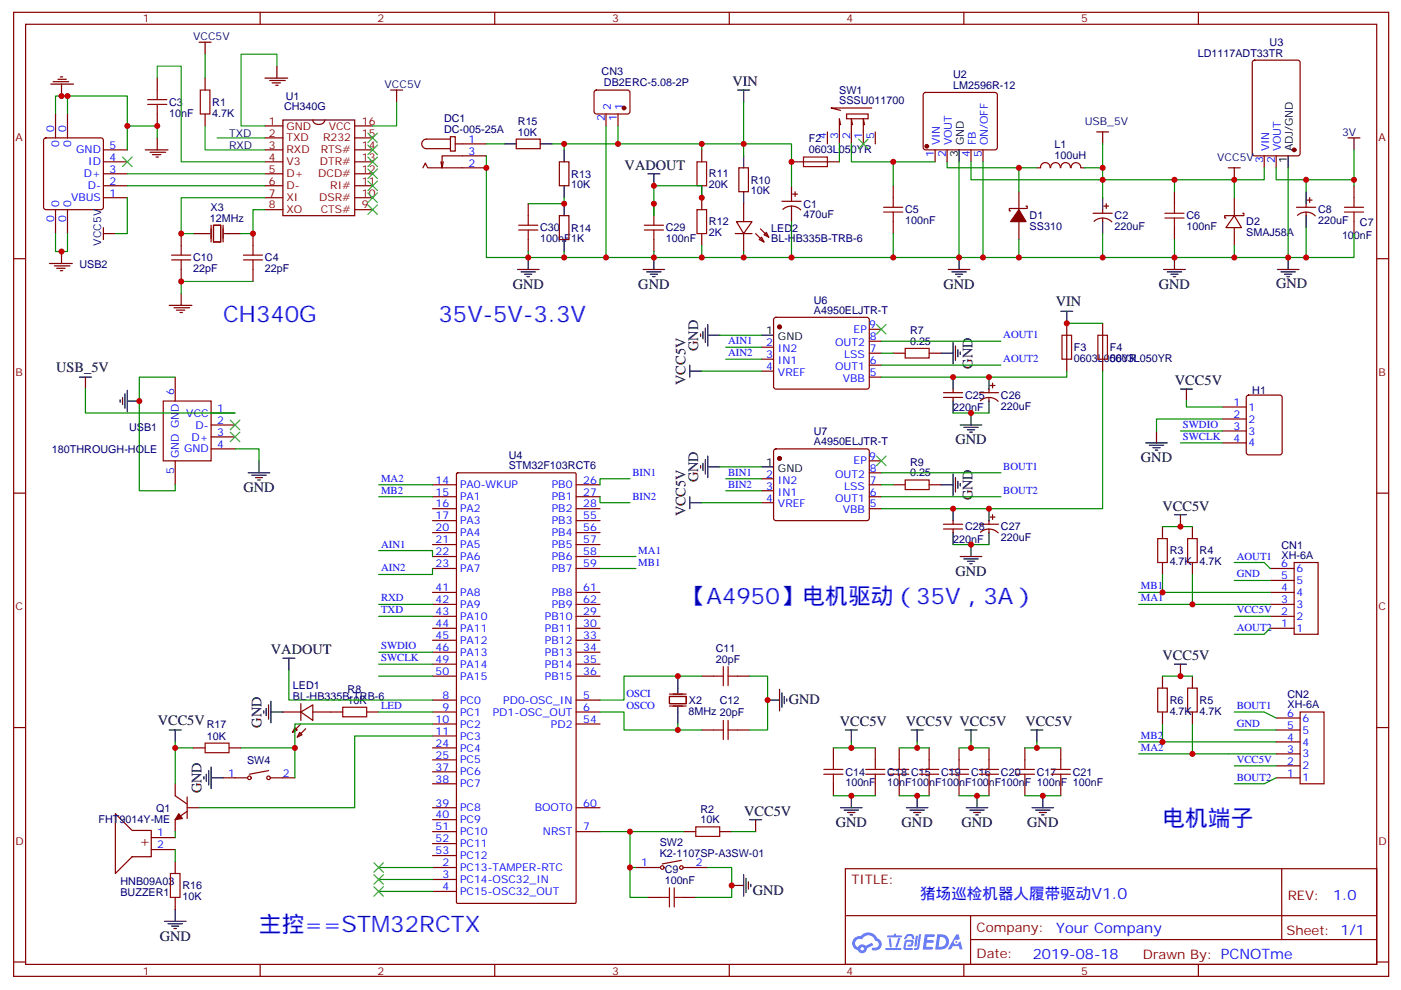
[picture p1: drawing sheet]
<svg xmlns="http://www.w3.org/2000/svg" width="413mm" height="292mm" viewBox="0 0 413 292" stroke-linecap="round" stroke-linejoin="round" font-family="sans-serif">
<g fill="none" stroke="#870000" stroke-width=".35">
<path d="M4 3.6h405.4v284.4h-405.4zM7.5 7.2h398.3v277.2h-398.3zM76.7 3.6v3.6M145.8 3.6v3.6M215 3.6v3.6M284.1 3.6v3.6M353.3 3.6v3.6M4 76.3h3.5M405.8 76.3h3.6M4 145.5h3.5M405.8 145.5h3.6M4 214.6h3.5"/>
<path d="M405.8 214.6h3.6M249.2 256.2h156.6v28.2h-156.6zM377.8 256.2v20.9M249.2 270.1h156.5M286.1 277.1h119.6M286.1 270.1v14.1M4 283.7h3.5M76.7 284.4v3.6M145.8 284.4v3.6M215 284.4v3.6M284.1 284.4v3.6M353.3 284.4v3.6"/>
<path d="M405.8 283.7h3.6"/>
</g>
<g fill="#5487ff">
<path d="M272.6 275.6h2.6l.3 .2-.1 .5-2 .1-.1 .9h1.6l.4 .4-.4 .4h-1.7l-.2 1.2h1.8l.2 .3-.2 .4h-2.8z"/>
<path d="M281.9 275.6h.7l.3 1.3-.6 .4a.74 .74 0 0 0-1.1 .3 .74 .74 0 0 0 .5 1 .74 .74 0 0 0 .9-.7l.5-.2 .6 2.3h-.8l-.2-.9h-1.9l-.5 .9h-.9z"/>
<path d="M270 276h.6l-.4 2.9a.31 .31 0 0 1-.4 .3 .31 .31 0 0 1-.2-.3z"/>
<path d="M270.9 275.5h.6l-.5 4a.89 .89 0 0 1-.7 .7 .89 .89 0 0 1-.9-.3l1-.5z"/>
<path d="M267.3 275.7l.6-.2 1.2 .1 .5 1.3-.6 .1-.4-.9-1 .1a.95 .95 0 0 1-1 .8l-.1-.2z"/>
<path d="M266.9 277.4l1.8-.2a1.04 1.04 0 0 1 .6 1.1 1.04 1.04 0 0 1-.8 .9h-.7a.29 .29 0 0 1-.3-.3 .29 .29 0 0 1 .3-.3h.7l.2-.8h-1.5l-.3 1.8h1.9a.29 .29 0 0 1 .3 .3 .29 .29 0 0 1-.3 .3h-2l-.4-.3 .2-2.1z"/>
<path d="M261 279.6h4.4a.3 .3 0 0 1 .3 .3 .3 .3 0 0 1-.3 .3h-4.3z"/>
<path d="M264.8 276.7h.6l-.5 1.7a1.02 1.02 0 0 1-.7 1.1l-.2-.3z"/>
<path d="M262 276.7h.6l.3 2.4-.3 .3-.3-.2z"/>
<path d="M261.6 275.9h1.9l.2-.5h.5l-.1 .5h1.5a.29 .29 0 0 1 .3 .3 .29 .29 0 0 1-.3 .3h-3.9z"/>
<path d="M276.3 275.6l-.6 4.4h1.4a2.27 2.27 0 0 0 2.7-2.2 2.27 2.27 0 0 0-2.7-2.2zM277.1 276.4a1.5 1.5 0 0 1 1.8 1.5 1.5 1.5 0 0 1-1.9 1.4h-.3z"/>
<path d="M251.9 276.7a2.09 2.09 0 0 0 1 3.6 1.37 1.37 0 0 0 1.5 .8 1.37 1.37 0 0 0 1.1-1.4l1.9-.9-.4-.7-1.8 .9a1.4 1.4 0 0 0-2.3 .4 1.32 1.32 0 0 1-.7-1.8 1.32 1.32 0 0 1 2-.5 2.02 2.02 0 0 1 2-1.2 2.02 2.02 0 0 1 1.8 1.6 1.09 1.09 0 0 1 1 1.3 1.09 1.09 0 0 1-1.5 .7 .41 .41 0 0 0-.5 .4 .41 .41 0 0 0 .4 .4 1.89 1.89 0 0 0 2.4-1.1 1.89 1.89 0 0 0-1.2-2.5 2.98 2.98 0 0 0-5-.6l-1 .2zM253.7 279.9a.52 .52 0 0 1 1 0 .52 .52 0 0 1-1 0z"/>
<circle cx="281.9" cy="277.8" r=".28"/>
</g>
<path d="M83.4 35.4h21.2v28.2h-21.2z" fill="#fff" stroke="#600" stroke-width=".35"/>
<path d="M92.2 35.4a1.84 1.84 0 0 0 1.8 1.3 1.84 1.84 0 0 0 1.7-1.3" fill="none" stroke="#600" stroke-width=".35"/>
<g fill="none" stroke="#800000" stroke-width=".35">
<path d="M78.1 37.1h5.3M104.6 37.1h5.3M78.1 40.7h5.3M78.1 44.2h5.3M78.1 47.7h5.3M78.1 51.3h5.3M78.1 54.8h5.3M78.1 58.3h5.3M104.6 40.7h5.3M104.6 44.2h5.3M104.6 47.7h5.3M104.6 51.3h5.3"/>
<path d="M104.6 54.8h5.3M104.6 58.3h5.3M78.1 61.8h5.3M104.6 61.8h5.3"/>
</g>
<g fill="none" stroke="#870000" stroke-width=".35">
<path d="M369.4 18l.5-.3h12.7l.6 .5 .1 27.1-.5 .6-12.9 .1-.7-.5-.1-27zM16.4 33.6v7.1M19.9 33.6v7.1M46.4 23v3.6M46.4 33.6v3.5M60.5 23v3.6M60.5 33.6v3.5M175.4 26.8l.4-.2h9.5l.4 .7-.1 5.9-.6 .4h-9.5l-.4-.7v-5.6zM178.6 33.6v3.5M182.2 33.6v3.5M243.9 38.9v3.5M247.8 36.8l-.4-1.8v7.4"/>
<path d="M249.6 33.6h6.3v1.4h-6.3zM251.3 36.8l-.3-1.8v7.4M254.8 36.8l-.3-1.8v7.4M257 31.9h-12l2.8 .7M258 38.9v3.5M272.4 27.5l.4-.2h20.5l.5 .2 .2 .5v15.5l-.2 .5-.5 .2h-20.5l-.5-.2-.2-.5v-15.5zM13.1 40.9l.4-.2h16.3l.5 .2 .2 .5v19.7l-.3 .5-.4 .2h-16.3l-.5-.2-.2-.5v-19.7zM30.5 58.3h7M30.5 54.8h7M30.5 51.3h7M30.5 47.7h7M30.5 44.2h7"/>
<path d="M124.7 49.5l.7-1.4 .7 1.4h17.3M130.7 47.7l-.4 1.8M132.8 40.3h1.4v4.3h-1.4zM132.8 41h-7.1a1.41 1.41 0 0 0-1.4 1.4 1.41 1.41 0 0 0 1.4 1.5h7.1M134.2 42.4h9.2M143.4 46h-13.1v3.5l-.3-1.8M152.2 41h7v2.9h-7zM164.9 47.7h2.8v7.1h-2.8zM206.9 44.2v3.5M206.9 54.8v7M217.8 49.5h2.8v7.1h-2.8zM230.5 59.4h5.6"/>
<path d="M233.3 47.7h14.1M233.3 58.3v1.1M233.7 57.3h1.4M234.4 56.6v1.4M263.3 54.8v3.5M275.7 44.2v3.5M279.2 44.2v3.5M286.2 44.2v3.5M289.8 44.2v3.5M300.4 56.6v5.2M305.6 49.5h1.1M306.7 49.5a1.41 1.41 0 0 1 1.5-1.5 1.41 1.41 0 0 1 1.4 1.5"/>
<path d="M309.7 49.5a1.41 1.41 0 0 1 1.4-1.5 1.41 1.41 0 0 1 1.4 1.5M312.7 49.5a1.41 1.41 0 0 1 1.4-1.5 1.41 1.41 0 0 1 1.4 1.5M315.8 49.5a1.41 1.41 0 0 1 1.4-1.5 1.41 1.41 0 0 1 1.4 1.5M318.7 49.5h1.1M346.2 56.6v3.5M363.9 58.3v5.3M372.7 46v3.5M376.2 46v3.5M385.4 59h1.4M386.1 58.3v1.4M399.1 54.8v3.5M16.4 61.8v7.1"/>
<path d="M19.9 61.8v7.1M53.4 68.9v3.5M53.4 79.5v3.5M62.2 66.4v5M62.9 66.4h2.2v5h-2.2zM65.8 66.4v5M74.6 68.9v3.5M74.6 79.5v3.5M155.7 60.1v3.5M155.7 70.7v3.5M164.9 63.6h2.8v7.1h-2.8zM192.8 60.1v3.5"/>
<path d="M192.8 70.7v3.5M206.9 68.9v3.5M216.7 68.9h5M217.1 65.4h4.6l-2.5 3.5zM219.2 60.1v5.3M219.2 68.9v5.3M222.7 68.9l2.5 2.5M223.8 70.7l.7-.7 .7 1.4zM224.2 67.5l2.4 2.5M225.9 68.5l.7 1.5-1.4-.7zM230.8 61.8a3.8 3.8 0 0 1 5.2 .1M233.3 60.8v1"/>
<path d="M263.3 65.4v3.5M300.4 65.4v5.3M302.5 60.8h.3v.7h-5.3v.7h.4M322.2 62.9h5.7M322.5 65.3a3.8 3.8 0 0 1 5.3 .1M325 61.8v1.1M325 64.3v1.1M325.4 60.8h1.4M326.1 60.1v1.4M346.2 67.1v3.6M363.9 63.6l2.1 3.5h-4.6zM363.9 67.1v5.3"/>
<path d="M366.3 62.9h.4v.7h-5.7v.7h.4M382.2 61.1h5.6M382.5 63.5a3.8 3.8 0 0 1 5.2 .2M385 60.1v1M385 62.5v1.1M399.1 65.4v3.5M228.3 93.8l.4-.2h26.9l.5 .2 .2 .5-.1 20-.6 .5-27.1-.1-.5-.6v-19.8zM256.3 97.1h3.5M314.5 95.4v14.1M325 95.4v14.1M48.1 118.3h14.1v17.6h-14.1zM51.6 111.2v7.1"/>
<path d="M224.5 102.4h3.5M224.5 105.9h3.5M224.5 109.5h3.5M256.3 111.2h3.5M256.3 107.7h3.5M256.3 104.2h3.5M256.3 100.6h3.5M263.3 104.2h3.5M273.9 104.2h3.5M278.1 117.2h5.7M278.1 115.8h5.7M281 114.8v1"/>
<path d="M281 117.2v1.1M288.7 115.8h5.7M289 118.2a3.8 3.8 0 0 1 5.2 .2M291.5 114.8v1M291.5 117.2v1.1M291.9 113.7h1.4M292.6 113v1.4M367.6 116.7l.5-.2h9.2l.6 .5 .1 16.5-.5 .6-9.4 .1-.7-.5v-16.5zM51.6 135.9v7.1M62.2 121.8h7.1M62.2 125.3h7.1M62.2 128.9h7.1"/>
<path d="M62.2 132.4h7.1M134.6 139.6l.3-.1h34.6l.3 .1v126.5l-.3 .4h-34.6l-.4-.4zM228.3 132.6l.4-.2h26.9l.5 .2 .2 .5-.1 20-.6 .5-27.1-.1-.5-.6v-19.8zM256.3 139.5h3.5M256.3 135.9h3.5M360.3 120.1h7.1M360.3 123.6h7.1M360.3 127.1h7.1M360.3 130.6h7.1M127.5 143h7M127.5 146.5h7M127.5 150h7"/>
<path d="M127.5 153.6h7M127.5 157.1h7M169.8 143h7.1M169.8 146.5h7.1M169.8 150h7.1M169.8 153.6h7.1M169.8 157.1h7.1M224.5 141.2h3.5M224.5 144.7h3.5M224.5 148.3h3.5M256.3 143h3.5M256.3 146.5h3.5"/>
<path d="M256.3 150h3.5M263.3 143h3.5M273.9 143h3.5M278.1 154.6h5.7M278.1 156h5.7M281 153.6v1M281 156v1.1M288.7 154.6h5.7M289 157a3.8 3.8 0 0 1 5.2 .2M291.5 153.6v1M291.5 156v1.1M291.9 152.5h1.4"/>
<path d="M292.6 151.8v1.4M342.7 155.3v3.6M351.5 155.3v3.6M127.5 160.6h7M127.5 164.1h7M127.5 167.7h7M127.5 174.7h7M127.5 178.3h7M169.8 160.6h7.1M169.8 164.1h7.1M169.8 167.7h7.1M169.8 174.7h7.1"/>
<path d="M169.8 178.3h7.1M342.7 165.9v3.5M351.5 165.9v3.5M374.4 167.7h7.1M374.4 174.7h7.1M374.4 178.3h7.1M374.4 171.2h7.1M381.5 165.9h7v21.2h-7zM127.5 181.8h7M127.5 185.3h7M127.5 188.8h7M127.5 192.4h7"/>
<path d="M127.5 195.9h7M127.5 199.4h7M169.8 181.8h7.1M169.8 185.3h7.1M169.8 188.8h7.1M169.8 192.4h7.1M169.8 195.9h7.1M169.8 199.4h7.1M206.9 199.4h3.5M217.5 199.4h3.5M342.7 199.4v3.6M351.5 199.4v3.6"/>
<path d="M374.4 181.8h7.1M374.4 185.3h7.1M83.4 210h5.3M86.9 214.6l.7 .7-1.4 .7zM88.3 216l.7 .7-1.4 .7zM88.7 210l3.5-2.1v4.6zM88.7 213.5l-2.5 2.5M88.7 207.5v5M90.1 214.9l-2.5 2.5M92.2 210h8.8M108.1 210h3.5M127.5 206.5h7"/>
<path d="M127.5 210h7M127.5 213.5h7M127.5 217.1h7M169.8 206.5h7.1M169.8 210h7.1M169.8 213.5h7.1M197.3 205.4h5v2.1h-5zM197.3 208.2h5M197.3 204.7h5M206.9 215.3h3.5M217.5 215.3h3.5M342.7 210v3.5"/>
<path d="M351.5 210v3.5M376.2 215.3h7.1M376.2 218.8h7.1M376.2 211.8h7.1M383.3 210h7v21.2h-7zM34 240l4.9 4.9h5.7v7.8h-5.7l-4.9 4.9zM51.6 231.2v3.5l3.6 2.5M55.2 238.2h3.5M55.2 239.3l-3.6 2.5v3.5M55.2 235.1v6.3M56.9 220.6h3.6M65.8 229.4h7"/>
<path d="M67.5 220.6h3.5M79.2 227.3l-5.7 1.1M79.9 229.4h7M127.5 220.6h7M127.5 224.1h7M127.5 227.6h7M127.5 231.2h7M127.5 238.2h7M169.8 238.2h7.1M245.7 220.6v3.5M245.7 231.2v3.5M258 220.6v3.5"/>
<path d="M258 231.2v3.5M265.1 220.6v3.5M265.1 231.2v3.5M273.9 220.6v3.5M273.9 231.2v3.5M282.7 220.6v3.5M282.7 231.2v3.5M291.5 220.6v3.5M291.5 231.2v3.5M302.1 220.6v3.5M302.1 231.2v3.5M312.7 220.6v3.5"/>
<path d="M312.7 231.2v3.5M376.2 229.4h7.1M376.2 225.9h7.1M376.2 222.4h7.1M44.6 247.1h7M44.6 250.6h7M51.6 254.1v3.5M127.5 255.9h7M127.5 259.4h7M127.5 245.3h7M127.5 241.8h7M127.5 248.8h7"/>
<path d="M127.5 252.3h7M169.8 245.3h7.1M187.5 255.9h7M200.9 253.8l-5.7 1M201.6 255.9h7M201.6 245.3h3.5M212.2 245.3h3.5M51.6 264.7v3.5M127.5 262.9h7M191 264.7h3.5M201.6 264.7h3.5"/>
<circle cx="73.5" cy="229.4" r=".53"/>
<circle cx="79.2" cy="229.4" r=".53"/>
<circle cx="195.2" cy="255.9" r=".53"/>
<circle cx="200.9" cy="255.9" r=".53"/>
</g>
<g fill="#870000" stroke="#870000" stroke-width=".35">
<path d="M300.4 61.8l2.1 3.6h-4.6z"/>
<path d="M52.7 240l1.1 1.4-2.2 .4z"/>
<circle cx="273.2" cy="43.1" r=".53"/>
<circle cx="381.5" cy="44.2" r=".53"/>
<circle cx="229.8" cy="96.4" r=".53"/>
<circle cx="229.8" cy="135.2" r=".53"/>
<circle cx="183.9" cy="31.9" r=".53"/>
</g>
<g fill="none" stroke="#000" stroke-width=".35">
<path d="M148.7 42.4h3.5M159.2 42.4h3.6M166.3 44.2v3.5M166.3 54.8v3.5M219.2 46v3.5M219.2 56.6v3.5M233.3 54.8v3.5M282.7 44.2v3.5M325 58.3v3.5M379.7 46v3.5M385 56.6v3.5M56.9 68.9h5"/>
<path d="M66.1 68.9h4.9M166.3 60.1v3.5M166.3 70.7v3.5M233.3 61.8v3.6M325 65.4v3.5M385 63.6v3.5M224.5 98.9h3.5M281 111.2v3.6M281 118.3v3.5M291.5 111.2v3.6M291.5 118.3v3.5M224.5 137.7h3.5"/>
<path d="M281 150v3.6M281 157.1v3.5M291.5 150v3.6M291.5 157.1v3.5M199.8 199.4v5M199.8 208.6v4.9"/>
</g>
<g fill="none" stroke="#a10000" stroke-width=".35">
<path d="M43.5 29.4h5.7M43.5 30.8h5.7M46.4 26.6v2.8M46.4 30.8v2.8M59.1 26.6h2.8v7h-2.8zM205.5 47.7h2.8v7.1h-2.8zM236.9 46.3h7v2.8h-7zM263.3 58.3v2.8M399.1 58.3v2.8M50.6 75.2h5.6M50.6 76.7h5.6M53.4 72.4v2.8"/>
<path d="M53.4 76.7v2.8M71.8 75.2h5.6M71.8 76.7h5.6M74.6 72.4v2.8M74.6 76.7v2.8M152.9 66.4h5.6M152.9 67.8h5.6M155.7 63.6v2.8M155.7 67.8v2.9M189.9 66.4h5.7M189.9 67.8h5.7M192.8 63.6v2.8"/>
<path d="M192.8 67.8v2.9M205.5 61.8h2.8v7.1h-2.8zM260.5 61.1h5.6M260.5 62.5h5.6M263.3 62.5v2.9M343.4 62.9h5.6M343.4 64.3h5.6M346.2 60.1v2.8M346.2 64.3v2.8M396.3 61.1h5.7M396.3 62.5h5.7M399.1 62.5v2.9"/>
<path d="M313.1 98.9h2.8v7h-2.8zM323.6 98.9h2.9v7h-2.9zM266.8 102.8h7.1v2.8h-7.1zM266.8 141.6h7.1v2.8h-7.1zM341.3 158.9h2.8v7h-2.8zM350.1 158.9h2.8v7h-2.8zM210.4 199.4h2.8M213.2 196.6v5.6M214.6 199.4h2.9M214.6 196.6v5.6M60.5 219.2h7v2.8h-7zM101 208.6h7.1v2.8h-7.1z"/>
<path d="M210.4 215.3h2.8M213.2 212.5v5.6M214.6 212.5v5.6M214.6 215.3h2.9M341.3 203h2.8v7h-2.8zM350.1 203h2.8v7h-2.8zM242.9 228.4h5.6M242.9 226.9h5.6M245.7 224.1v2.8M245.7 228.4v2.8M255.2 228.4h5.6M255.2 226.9h5.6"/>
<path d="M258 224.1v2.8M258 228.4v2.8M262.3 228.4h5.6M262.3 226.9h5.6M265.1 224.1v2.8M265.1 228.4v2.8M271.1 228.4h5.6M271.1 226.9h5.6M273.9 224.1v2.8M273.9 228.4v2.8M279.9 228.4h5.6M279.9 226.9h5.6"/>
<path d="M282.7 224.1v2.8M282.7 228.4v2.8M288.7 228.4h5.7M288.7 226.9h5.7M291.5 224.1v2.8M291.5 228.4v2.8M299.3 228.4h5.6M299.3 226.9h5.6M302.1 224.1v2.8M302.1 228.4v2.8M309.9 228.4h5.6M309.9 226.9h5.6"/>
<path d="M312.7 224.1v2.8M312.7 228.4v2.8M50.2 257.6h2.9v7.1h-2.9zM205.1 243.9h7.1v2.8h-7.1zM194.5 264.7h2.8M197.3 261.9v5.6M198.8 264.7h2.8M198.8 261.9v5.6"/>
</g>
<g fill="#000" stroke="#600" stroke-width=".35">
<path d="M58.7 12.5h3.5zM60.5 12.5v3.5zM18.1 24.8v3.5zM17.8 22.7h.7zM17.1 23.4h2.4zM15.7 24.1h4.5zM15 24.8h6.7zM78.1 23h6.7zM79.5 23.7h4.6zM80.2 24.4h2.5zM81.3 25.2h.7zM81.6 19.5v3.5z"/>
<path d="M115.1 26.6h3.6zM116.9 26.6v3.5zM323.3 38.9h3.5zM325 38.9v3.5zM42.8 44.2h6.7zM44.2 44.9h4.6zM44.9 45.6h2.5zM46 46.3h.7zM46.4 40.7v3.5zM362.1 49.5h3.5zM363.9 49.5v3.5zM397.4 40.7h3.5z"/>
<path d="M399.1 40.7v3.5zM14.6 77.7h6.7zM16 78.4h4.6zM16.7 79.1h2.5zM17.8 79.8h.7zM18.1 74.2v3.5zM30.5 68.9h3.5zM30.5 67.1v3.6zM49.9 90.1h6.7zM51.3 90.8h4.6zM52 91.5h2.5zM53.1 92.2h.7z"/>
<path d="M53.4 86.5v3.6z"/>
</g>
<g fill="#000" stroke="#000" stroke-width=".35">
<path d="M217.5 26.6h3.5zM219.2 26.6v3.5zM191 51.3h3.5zM192.8 51.3v3.5zM152.5 79.5h6.4zM155.7 76v3.5zM189.6 79.5h6.3zM192.8 76v3.5zM279.5 79.5h6.4zM282.7 76v3.5zM343 79.5h6.4zM346.2 76v3.5z"/>
<path d="M376.6 79.5h6.3zM379.7 76v3.5zM153.6 80.2h4.2zM154.7 80.9h2.1zM155.4 81.6h.7zM190.6 80.2h4.3zM191.7 80.9h2.1zM192.4 81.6h.7zM206.5 98.5v.7zM207.2 97.8v2.1zM207.9 96.8v4.2zM208.6 98.9h3.6z"/>
<path d="M208.6 95.7v6.4zM280.6 80.2h4.2zM281.7 80.9h2.1zM282.4 81.6h.7zM312.7 91.8h3.5zM314.5 91.8v3.6zM344.1 80.2h4.2zM345.2 80.9h2.1zM345.9 81.6h.7zM377.6 80.2h4.2zM378.7 80.9h2.1zM379.4 81.6h.7z"/>
<path d="M25.2 111.2v3.6zM23.4 111.2h3.6zM35.4 117.9v.7zM36.1 117.2v2.1zM37.5 118.3h3.6zM203.3 109.5h3.6zM203.3 107.7v3.5zM277.4 104.2h3.6zM281 101v6.4zM281.7 102.1v4.2zM282.4 103.1v2.1zM283.1 103.8v.7z"/>
<path d="M348 114.8h3.5zM349.7 114.8v3.5zM36.8 116.2v4.2zM37.5 115.1v6.4zM76.3 135.9v3.6zM73.2 139.5h6.3zM206.5 137.3v.7zM207.2 136.6v2.1zM207.9 135.6v4.2zM208.6 137.7h3.6zM208.6 134.5v6.4zM283.1 125.3h6.3z"/>
<path d="M284.1 126h4.3zM285.2 126.8h2.1zM285.9 127.5h.7zM286.2 121.8v3.5zM337.7 130.6h6.4zM338.8 131.3h4.2zM339.9 132h2.1zM340.6 132.8h.7zM340.9 127.1v3.5zM76 141.6h.7zM75.3 140.9h2.1zM74.2 140.2h4.3z"/>
<path d="M203.3 148.3h3.6zM203.3 146.5v3.5zM277.4 143h3.6zM281 139.8v6.4zM281.7 140.9v4.2zM282.4 141.9v2.1zM283.1 142.6v.7zM346.2 151.8h3.5zM348 151.8v3.5zM283.1 164.1h6.3zM284.1 164.9h4.3zM285.2 165.6h2.1z"/>
<path d="M285.9 166.3h.7zM286.2 160.6v3.5zM83.4 194.1h3.5zM85.2 194.1v3.6zM346.2 195.9h3.5zM348 195.9v3.5zM49.9 215.3h3.5zM51.6 215.3v3.5zM77.8 209.7v.7zM78.5 209v2.1zM79.2 207.9v4.2zM79.9 210h3.5z"/>
<path d="M79.9 206.8v6.4zM226.3 206.5h3.5zM229.8 203.3v6.4zM230.5 204.4v4.2zM231.2 205.4v2.1zM231.9 206.1v.7zM249.2 215.3h3.5zM251 215.3v3.5zM268.6 215.3h3.5zM270.4 215.3v3.5zM284.5 215.3h3.5zM286.2 215.3v3.5z"/>
<path d="M303.9 215.3h3.5zM305.6 215.3v3.5zM60.1 229.1v.7zM60.8 228.4v2.1zM61.5 227.3v4.2zM62.2 229.4h3.6zM62.2 226.2v6.4zM247.8 238.2h6.3zM248.8 238.9h4.3zM249.9 239.6h2.1zM251 234.7v3.5zM267.2 238.2h6.3z"/>
<path d="M268.3 238.9h4.2zM269.3 239.6h2.1zM270.4 234.7v3.5zM284.8 238.2h6.4zM285.9 238.9h4.2zM286.9 239.6h2.2zM288 234.7v3.5zM304.2 238.2h6.4zM305.3 238.9h4.2zM306.4 239.6h2.1zM307.4 234.7v3.5zM221 241.8h3.5z"/>
<path d="M222.7 241.8v3.5zM250.6 240.3h.7zM270 240.3h.7zM287.7 240.3h.7zM307.1 240.3h.7zM48.5 271.7h6.3zM49.5 272.5h4.3zM50.6 273.2h2.1zM51.3 273.9h.7zM51.6 268.2v3.5zM215.7 261.2h3.5zM219.2 258v6.3z"/>
<path d="M219.9 259v4.3zM220.6 260.1v2.1zM221.3 260.8v.7z"/>
</g>
<g fill="none" stroke="#008700" stroke-width=".35">
<path d="M60.5 16v7M16.4 33.6v-5.3h3.5v5.3M19.9 28.3h17.6v15.9M37.5 37.1h8.9v3.6M178.6 37.1v38.9M182.2 37.1v5.3h-15.9M219.2 30.1v12.3h-12.3v1.8M37.5 58.3v10.6h-3.5M37.5 54.8h40.6M143.4 46v30h12.3M143.4 42.4h5.3M162.8 42.4h3.5v1.8"/>
<path d="M166.3 58.3v1.8h-10.6M182.2 42.4h24.7M206.9 58.3v-3.5h-14.1v8.8M219.2 46v-3.6h14.1v12.4M247.4 42.4v5.3M251 42.4v5.3h12.3v7.1M263.3 47.7h12.4M279.2 47.7v1.8h26.4M282.7 47.7v28.3h7.1v-28.3M286.2 47.7v5.3h77.7v5.3M300.4 49.5v7.1M325 42.4v7.1h-5.2"/>
<path d="M325 49.5v8.8M346.2 53v3.6M372.7 49.5v3.5h-8.8M379.7 49.5v26.5h5.3v-8.9M385 53v3.6M399.1 44.2v8.8h-22.9v-3.5M399.1 53v1.8M16.4 68.9v5.3h3.5v-5.3M78.1 61.8h-3.5v7.1h-3.6M155.7 74.2v1.8h37.1M166.3 74.2v1.8M192.8 74.2v1.8h14.1"/>
<path d="M206.9 72.4v3.6h12.3M219.2 74.2v1.8h14.1M233.3 65.4v10.6h49.4M263.3 68.9v7.1M300.4 70.7v5.3M325 68.9v7.1M346.2 70.7v5.3h-56.4M363.9 72.4v3.6h-17.7M363.9 76h15.8M399.1 68.9v7.1h-14.1M212.2 98.9h12.3M314.5 95.4h10.5"/>
<path d="M25.2 114.8v7h44.1M51.6 111.2h-10.5v33.5h10.5v-1.7M206.9 109.5h17.6M213.9 102.4h10.6M213.9 105.9h10.6M259.8 100.6h35.3M259.8 107.7h35.3M259.8 104.2h3.5M314.5 109.5v1.7h-54.7M325 109.5v40.5h-65.2M349.7 118.3v1.8h10.6M69.3 132.4h7v3.5"/>
<path d="M212.2 137.7h12.3M259.8 139.5h35.3M281 121.8h10.5M348 127.1h12.3M348 130.6h12.3M360.3 123.6h-19.4v3.5M111.6 143h15.9M111.6 146.5h15.9M176.9 146.5v1.8h8.8M185.7 141.2h-8.8v1.8M206.9 148.3h17.6M213.9 144.7h10.6"/>
<path d="M213.9 141.2h10.6M259.8 146.5h35.3M259.8 143h3.5M342.7 155.3h8.8M111.6 162.4h15.9v1.7M111.6 178.3h15.9M127.5 167.7v1.7h-15.9M176.9 167.7h10.6M176.9 164.1h10.6M281 160.6h10.5M335.6 174.7h38.8M335.6 178.3h38.8"/>
<path d="M342.7 169.4v5.3M351.5 169.4v8.9M363.9 165.9h8.8l1.7 1.8M363.9 171.2h10.5M85.2 197.7v8.8h42.3M111.6 181.8h15.9M111.6 195.9h15.9M111.6 192.4h15.9M111.6 199.4h15.9M206.9 199.4h-23v7.1h-7M221 199.4h5.3v15.9h-5.3M342.7 199.4h8.8"/>
<path d="M363.9 181.8h10.5M374.4 185.3l-1.7 1.8h-8.8M51.6 218.8v12.4M111.6 210h15.9M127.5 213.5h-40.6v15.9M127.5 217.1h-22.9v21.1h-45.9M176.9 210h7v5.3h23M199.8 213.5v1.8M251 218.8v1.8M270.4 218.8v1.8M286.2 218.8v1.8M305.6 218.8v1.8"/>
<path d="M335.6 218.8h40.6M342.7 213.5v5.3M351.5 213.5v8.9M363.9 210h8.8l3.5 1.8M363.9 215.3h12.3M51.6 220.6h5.3M71 220.6h15.9M245.7 234.7h12.3M245.7 220.6h12.3M265.1 220.6h8.8M265.1 234.7h8.8M282.7 220.6h8.8"/>
<path d="M282.7 234.7h8.8M302.1 234.7h10.6M302.1 220.6h10.6M335.6 222.4h40.6M363.9 225.9h12.3M376.2 229.4l-3.5 1.8h-8.8M51.6 245.3v1.8M51.6 250.6v3.5M111.6 255.9h15.9M111.6 259.4h15.9M176.9 245.3h24.7M185.7 245.3v10.6h1.8"/>
<path d="M185.7 255.9v8.8h5.3M208.6 255.9h7.1v8.8h-10.6M215.7 245.3h7M111.6 262.9h15.9"/>
</g>
<path d="M81.6 19.5v-3.5h-10.6v21.1h7.1M46.4 23v-3.5h7v28.2h24.7M60.5 37.1v7.1h17.6M116.9 30.1v7h-7M37.5 51.3h40.6M64 40.7h14.1M78.1 58.3h-24.7v10.6h3.5M74.6 83h-21.2v3.5" fill="none" stroke="#390" stroke-width=".35"/>
<g fill="#c00">
<circle cx="219.2" cy="42.4" r=".88"/>
<circle cx="233.3" cy="47.7" r=".88"/>
<circle cx="51.6" cy="220.6" r=".88"/>
<circle cx="182.2" cy="42.4" r=".88"/>
<circle cx="178.6" cy="76" r=".88"/>
<circle cx="166.3" cy="76" r=".88"/>
<circle cx="166.3" cy="60.1" r=".88"/>
<circle cx="192.8" cy="60.1" r=".88"/>
<circle cx="219.2" cy="76" r=".88"/>
<circle cx="233.3" cy="76" r=".88"/>
<circle cx="314.5" cy="95.4" r=".88"/>
<circle cx="263.3" cy="47.7" r=".88"/>
<circle cx="281" cy="111.2" r=".88"/>
<circle cx="351.5" cy="222.4" r=".88"/>
<circle cx="348" cy="199.4" r=".88"/>
<circle cx="342.7" cy="218.8" r=".88"/>
<circle cx="342.7" cy="174.7" r=".88"/>
<circle cx="348" cy="155.3" r=".88"/>
<circle cx="37.5" cy="37.1" r=".88"/>
<circle cx="18.1" cy="28.3" r=".88"/>
<circle cx="19.9" cy="28.3" r=".88"/>
<circle cx="307.4" cy="234.7" r=".88"/>
<circle cx="270.4" cy="234.7" r=".88"/>
<circle cx="305.6" cy="220.6" r=".88"/>
<circle cx="199.8" cy="215.3" r=".88"/>
<circle cx="199.8" cy="199.4" r=".88"/>
<circle cx="74.6" cy="68.9" r=".88"/>
<circle cx="185.7" cy="245.3" r=".88"/>
<circle cx="385" cy="53" r=".88"/>
<circle cx="300.4" cy="76" r=".88"/>
<circle cx="289.8" cy="76" r=".88"/>
<circle cx="282.7" cy="76" r=".88"/>
<circle cx="263.3" cy="76" r=".88"/>
<circle cx="325" cy="76" r=".88"/>
<circle cx="300.4" cy="49.5" r=".88"/>
<circle cx="325" cy="49.5" r=".88"/>
<circle cx="346.2" cy="76" r=".88"/>
<circle cx="399.1" cy="53" r=".88"/>
<circle cx="385" cy="76" r=".88"/>
<circle cx="185.7" cy="255.9" r=".88"/>
<circle cx="53.4" cy="68.9" r=".88"/>
<circle cx="53.4" cy="83" r=".88"/>
<circle cx="215.7" cy="261.2" r=".88"/>
<circle cx="226.3" cy="206.5" r=".88"/>
<circle cx="251" cy="220.6" r=".88"/>
<circle cx="270.4" cy="220.6" r=".88"/>
<circle cx="286.2" cy="220.6" r=".88"/>
<circle cx="251" cy="234.7" r=".88"/>
<circle cx="288" cy="234.7" r=".88"/>
<circle cx="41.1" cy="118.3" r=".88"/>
<circle cx="18.1" cy="74.2" r=".88"/>
<circle cx="46.4" cy="37.1" r=".88"/>
<circle cx="351.5" cy="178.3" r=".88"/>
<circle cx="291.5" cy="111.2" r=".88"/>
<circle cx="286.2" cy="121.8" r=".88"/>
<circle cx="286.2" cy="160.6" r=".88"/>
<circle cx="291.5" cy="150" r=".88"/>
<circle cx="281" cy="150" r=".88"/>
<circle cx="206.9" cy="58.3" r=".88"/>
<circle cx="206.9" cy="76" r=".88"/>
<circle cx="192.8" cy="76" r=".88"/>
<circle cx="166.3" cy="42.4" r=".88"/>
<circle cx="206.9" cy="42.4" r=".88"/>
<circle cx="86.9" cy="220.6" r=".88"/>
<circle cx="143.4" cy="49.5" r=".88"/>
<circle cx="155.7" cy="76" r=".88"/>
<circle cx="192.8" cy="54.8" r=".88"/>
<circle cx="325" cy="53" r=".88"/>
<circle cx="346.2" cy="53" r=".88"/>
<circle cx="363.9" cy="53" r=".88"/>
<circle cx="363.9" cy="76" r=".88"/>
<circle cx="379.7" cy="76" r=".88"/>
</g>
<g fill="none" stroke="#3c3" stroke-width=".35">
<path d="M108.4 39.3l2.9 2.8M111.3 39.3l-2.9 2.8M36.1 46.3l2.8 2.8M38.9 46.3l-2.8 2.8M108.4 42.8l2.9 2.8M108.4 46.3l2.9 2.8M108.4 49.8l2.9 2.9M108.4 53.4l2.9 2.8M108.4 56.9l2.9 2.8M111.3 42.8l-2.9 2.8M111.3 46.3l-2.9 2.8M111.3 49.8l-2.9 2.9"/>
<path d="M111.3 53.4l-2.9 2.8M111.3 56.9l-2.9 2.8M253.1 41l2.8 2.9M255.9 41l-2.8 2.9M108.4 60.4l2.9 2.9M111.3 60.4l-2.9 2.9M258.4 95.7l2.8 2.8M261.2 95.7l-2.8 2.8M67.9 123.9l2.8 2.9M67.9 127.5l2.8 2.8M70.7 123.9l-2.8 2.9M70.7 127.5l-2.8 2.8"/>
<path d="M258.4 134.5l2.8 2.8M261.2 134.5l-2.8 2.8M110.2 258l2.8 2.8M110.2 254.5l2.8 2.8M113 258l-2.8 2.8M113 254.5l-2.8 2.8M110.2 261.5l2.8 2.8M113 261.5l-2.8 2.8"/>
</g>
<g font-size="6.7" fill="#00f">
<text x="65.8" y="95">CH340G</text>
<text x="129.3" y="95">35V-5V-3.3V</text>
<text x="201.6" y="178">【A4950】电机驱动（35V，3A）</text>
<text x="342.7" y="243.5">电机端子</text>
<text x="76.3" y="275">主控==STM32RCTX</text>
</g>
<text font-size="4.6" fill="#00f" x="271.3" y="265.3">猪场巡检机器人履带驱动V1.0</text>
<g font-size="4.2">
<text x="215.9" y="25.4">VIN</text>
<text x="184.1" y="50">VADOUT</text>
<text x="151.1" y="85.1">GND</text>
<text x="188.2" y="85.1">GND</text>
<text x="278.1" y="85.1">GND</text>
<text x="341.6" y="85.1">GND</text>
<text x="376.2" y="85.1">GND</text>
<text x="311.2" y="90.2">VIN</text>
<text x="205.8" y="103.5" transform="rotate(-90 205.8 103.5)">GND</text>
<text x="16.6" y="109.7">USB_5V</text>
<text x="202" y="113.5" transform="rotate(-90 202 113.5)">VCC5V</text>
<text x="286.7" y="108.7" transform="rotate(-90 286.7 108.7)">GND</text>
<text x="346.4" y="113.6">VCC5V</text>
<text x="281.7" y="131.1">GND</text>
<text x="336.3" y="136.3">GND</text>
<text x="205.8" y="142.3" transform="rotate(-90 205.8 142.3)">GND</text>
<text x="71.8" y="145.1">GND</text>
<text x="286.7" y="147.5" transform="rotate(-90 286.7 147.5)">GND</text>
<text x="202" y="152.3" transform="rotate(-90 202 152.3)">VCC5V</text>
<text x="342.7" y="150.7">VCC5V</text>
<text x="281.7" y="169.9">GND</text>
<text x="79.9" y="193">VADOUT</text>
<text x="342.7" y="194.8">VCC5V</text>
<text x="232.5" y="207.6">GND</text>
<text x="46.5" y="213.8">VCC5V</text>
<text x="77.1" y="214.6" transform="rotate(-90 77.1 214.6)">GND</text>
<text x="247.6" y="214.1">VCC5V</text>
<text x="267" y="214.1">VCC5V VCC5V</text>
<text x="302.3" y="214.1">VCC5V</text>
<text x="59.4" y="234" transform="rotate(-90 59.4 234)">GND</text>
<text x="219.4" y="240.6">VCC5V</text>
<text x="246.4" y="243.9">GND</text>
<text x="265.8" y="243.9">GND</text>
<text x="283.4" y="243.9">GND</text>
<text x="302.8" y="243.9">GND</text>
<text x="221.9" y="264">GND</text>
<text x="47.1" y="277.5">GND</text>
</g>
<text font-size="4.2" fill="#800" x="41.1" y="249.5">+</text>
<g font-size="4.2" fill="#00f">
<text x="393" y="265.5">1.0</text>
<text x="311.4" y="275">Your Company</text>
<text x="304.5" y="282.9">2019-08-18</text>
</g>
<g font-size="3.9" fill="#800">
<text x="251" y="260.8">TITLE:</text>
<text x="379.6" y="265.5">REV:</text>
<text x="287.9" y="275">Company:</text>
<text x="379.2" y="275.6">Sheet: 1/1</text>
<text x="287.9" y="282.7">Date:</text>
<text x="336.9" y="282.8">Drawn By: PCNOTme</text>
</g>
<g font-size="3.2" fill="#800">
<text x="42.1" y="6.6">1</text>
<text x="111.3" y="6.6">2</text>
<text x="180.4" y="6.6">3</text>
<text x="249.6" y="6.6">4</text>
<text x="318.7" y="6.6">5</text>
<text x="4.6" y="41.7">A</text>
<text x="406.4" y="41.7">A</text>
<text x="4.6" y="110.9">B</text>
<text x="406.4" y="110.9">B</text>
<text x="4.6" y="180">C</text>
<text x="406.4" y="180">C</text>
<text x="4.6" y="249.2">D</text>
<text x="406.4" y="249.2">D</text>
<text x="42.1" y="287.4">1</text>
<text x="111.3" y="287.4">2</text>
<text x="180.4" y="287.4">3</text>
<text x="249.6" y="287.4">4</text>
<text x="318.7" y="287.4">5</text>
</g>
<g font-size="3.2" fill="#000080">
<text x="56.9" y="11.7">VCC5V</text>
<text x="353.1" y="16.7">LD1117ADT33TR</text>
<text x="374.3" y="13.5">U3</text>
<text x="177.4" y="22.2">CN3</text>
<text x="281" y="23">U2</text>
<text x="84.3" y="29.6">U1</text>
<text x="113.4" y="25.9">VCC5V</text>
<text x="178" y="25.5">DB2ERC-5.08-2P</text>
<text x="247.4" y="27.6">SW1</text>
<text x="281" y="26.2">LM2596R-12</text>
<text x="49.9" y="34.4">10nF</text>
<text x="49.9" y="31.2">C3</text>
<text x="62.6" y="34.4">4.7K</text>
<text x="62.6" y="31.2">R1</text>
<text x="83.7" y="32.5">CH340G</text>
<text x="247.4" y="30.8">SSSU011700</text>
<text x="67.5" y="40.3">TXD</text>
<text x="130.9" y="39.3">DC-005-25A</text>
<text x="130.9" y="36">DC1</text>
<text x="152.7" y="40">10K</text>
<text x="152.7" y="36.8">R15</text>
<text x="319.8" y="37">USB_5V</text>
<text x="395.6" y="40">3V</text>
<text x="67.5" y="43.9">RXD</text>
<text x="238.5" y="45.3">0603L050YR</text>
<text x="238.5" y="42">F2</text>
<text x="310.9" y="46.9">100uH</text>
<text x="310.9" y="43.6">L1</text>
<text x="358.8" y="47.6">VCC5V</text>
<text x="168.4" y="52.4">R13</text>
<text x="209" y="52.3">R11</text>
<text x="168.4" y="55.6">10K</text>
<text x="209" y="55.6">20K</text>
<text x="221.3" y="57.4">10K</text>
<text x="221.3" y="54.2">R10</text>
<text x="61.9" y="65.4">12MHz</text>
<text x="62.1" y="62.1">X3</text>
<text x="236.9" y="64.4">470uF</text>
<text x="236.9" y="61.3">C1</text>
<text x="266.8" y="62.9">C5</text>
<text x="303.5" y="64.7">D1</text>
<text x="328.6" y="64.7">C2</text>
<text x="349.7" y="64.7">C6</text>
<text x="388.5" y="62.9">C8</text>
<text x="159.2" y="71.5">100nF1K</text>
<text x="159.2" y="68.2">C30</text>
<text x="168.4" y="68.3">R14</text>
<text x="196.3" y="71.5">100nF</text>
<text x="196.3" y="68.2">C29</text>
<text x="209" y="69.7">2K</text>
<text x="209" y="66.5">R12</text>
<text x="227.3" y="71.4">BL-HB335B-TRB-6</text>
<text x="227.3" y="68.4">LED2</text>
<text x="266.8" y="66.2">100nF</text>
<text x="303.5" y="67.9">SS310</text>
<text x="328.6" y="67.9">220uF</text>
<text x="349.7" y="67.9">100nF</text>
<text x="367.4" y="69.7">SMAJ58A</text>
<text x="367.4" y="66.5">D2</text>
<text x="388.5" y="66.2">220uF</text>
<text x="395.6" y="70.5">100nF</text>
<text x="400.9" y="66.6">C7</text>
<text x="29.8" y="72.4" transform="rotate(-90 29.8 72.4)">VCC5V</text>
<text x="56.9" y="77">C10</text>
<text x="78.1" y="77">C4</text>
<text x="23.4" y="79">USB2</text>
<text x="56.9" y="80.3">22pF</text>
<text x="78.1" y="80.3">22pF</text>
<text x="239.9" y="89.5">U6</text>
<text x="239.9" y="92.5">A4950ELJTR-T</text>
<text x="268.3" y="101.7">0.25</text>
<text x="268.3" y="98.5">R7</text>
<text x="316.6" y="106.7">0603L050YR</text>
<text x="316.6" y="103.5">F3</text>
<text x="327.2" y="106.7">0603L050YR</text>
<text x="327.2" y="103.5">F4</text>
<text x="284.5" y="117.6">C25</text>
<text x="295.1" y="117.6">C26</text>
<text x="369.2" y="116.1">H1</text>
<text x="281" y="121.3">220nF</text>
<text x="295.1" y="120.8">220uF</text>
<text x="38.1" y="127">USB1</text>
<text x="239.9" y="131.3">A4950ELJTR-T</text>
<text x="239.9" y="128.3">U7</text>
<text x="15.3" y="133.7">180THROUGH-HOLE</text>
<text x="150" y="135.4">U4</text>
<text x="268.3" y="137.3">R9</text>
<text x="150" y="138.4">STM32F103RCT6</text>
<text x="268.3" y="140.5">0.25</text>
<text x="281" y="160.1">220nF</text>
<text x="284.5" y="156.5">C28</text>
<text x="295.1" y="159.6">220uF</text>
<text x="295.1" y="156.5">C27</text>
<text x="377.8" y="161.8">CN1</text>
<text x="344.8" y="166.7">4.7K</text>
<text x="344.8" y="163.5">R3</text>
<text x="353.6" y="166.7">4.7K</text>
<text x="353.6" y="163.5">R4</text>
<text x="377.8" y="164.9">XH-6A</text>
<text x="211" y="195.5">20pF</text>
<text x="211" y="192.3">C11</text>
<text x="86.3" y="203.3">LED1</text>
<text x="86.3" y="206.5">BL-HB335B-TRB-6</text>
<text x="102.5" y="207.5">10K</text>
<text x="102.5" y="204.3">R8</text>
<text x="203.1" y="207.6">X2</text>
<text x="212.2" y="207.7">C12</text>
<text x="344.8" y="207.6">R6</text>
<text x="353.6" y="207.6">R5</text>
<text x="379.5" y="209">XH-6A</text>
<text x="379.5" y="205.9">CN2</text>
<text x="61" y="214.9">R17</text>
<text x="203" y="210.8">8MHz 20pF</text>
<text x="344.8" y="210.8">4.7K</text>
<text x="353.6" y="210.8">4.7K</text>
<text x="61" y="218.1">10K</text>
<text x="72.8" y="225.4">SW4</text>
<text x="249.2" y="231.9">100nF</text>
<text x="249.2" y="228.9">C14</text>
<text x="261.5" y="231.9">10nF100nF100nF100nF100nF 100nF 100nF</text>
<text x="261.6" y="228.9">C18 C15</text>
<text x="277.4" y="228.9">C19</text>
<text x="286.2" y="228.9">C16</text>
<text x="295.1" y="228.9">C20</text>
<text x="305.7" y="228.9">C17</text>
<text x="316.2" y="228.9">C21</text>
<text x="46" y="239.4">Q1</text>
<text x="206.5" y="239.8">R2</text>
<text x="29.1" y="242.6">FHT9014Y-ME</text>
<text x="206.5" y="242.8">10K</text>
<text x="194.5" y="249.5">SW2</text>
<text x="194.5" y="252.7">K2-1107SP-A3SW-01</text>
<text x="195.9" y="257.6">C9</text>
<text x="35.5" y="261.2">HNB09A03</text>
<text x="53.8" y="262.2">R16</text>
<text x="195.9" y="260.8">100nF</text>
<text x="35.5" y="264.4">BUZZER1</text>
<text x="53.8" y="265.5">10K</text>
</g>
<g font-size="3.2" fill="#00f">
<text x="178.3" y="35.8" transform="rotate(-90 178.3 35.8)">2</text>
<text x="180.1" y="32.3" transform="rotate(-90 180.1 32.3)">2</text>
<text x="181.8" y="35.8" transform="rotate(-90 181.8 35.8)">1</text>
<text x="183.6" y="32.3" transform="rotate(-90 183.6 32.3)">1</text>
<text x="16" y="38.9" transform="rotate(-90 16 38.9)">0</text>
<text x="19.5" y="38.9" transform="rotate(-90 19.5 38.9)">0</text>
<text x="243.6" y="40.9" transform="rotate(-90 243.6 40.9)">4</text>
<text x="247.1" y="40.9" transform="rotate(-90 247.1 40.9)">3</text>
<text x="250.6" y="40.9" transform="rotate(-90 250.6 40.9)">2</text>
<text x="254.1" y="40.9" transform="rotate(-90 254.1 40.9)">1</text>
<text x="257.7" y="40.9" transform="rotate(-90 257.7 40.9)">5</text>
<text x="17.4" y="43.4" transform="rotate(-90 17.4 43.4)">0</text>
<text x="21" y="43.4" transform="rotate(-90 21 43.4)">0</text>
<text x="22.5" y="45.3">GND</text>
<text x="32.2" y="47.4">4</text>
<text x="32.2" y="43.9">5</text>
<text x="138.1" y="42.1">1</text>
<text x="138.1" y="45.6">3</text>
<text x="275.3" y="46.4" transform="rotate(-90 275.3 46.4)">1</text>
<text x="277.1" y="42.9" transform="rotate(-90 277.1 42.9)">VIN</text>
<text x="278.8" y="46.4" transform="rotate(-90 278.8 46.4)">2</text>
<text x="280.6" y="42.9" transform="rotate(-90 280.6 42.9)">VOUT</text>
<text x="285.9" y="46.4" transform="rotate(-90 285.9 46.4)">4</text>
<text x="287.7" y="42.9" transform="rotate(-90 287.7 42.9)">FB</text>
<text x="289.4" y="46.4" transform="rotate(-90 289.4 46.4)">5</text>
<text x="291.2" y="42.9" transform="rotate(-90 291.2 42.9)">ON/OFF</text>
<text x="374.1" y="44.7" transform="rotate(-90 374.1 44.7)">VIN</text>
<text x="377.6" y="44.7" transform="rotate(-90 377.6 44.7)">VOUT</text>
<text x="24.7" y="52.3">D+</text>
<text x="26" y="48.8">ID</text>
<text x="32.2" y="50.9">3</text>
<text x="138.1" y="49.1">2</text>
<text x="372.3" y="48.2" transform="rotate(-90 372.3 48.2)">3</text>
<text x="375.8" y="48.2" transform="rotate(-90 375.8 48.2)">2</text>
<text x="20.9" y="59.4">VBUS</text>
<text x="25.9" y="55.8">D-</text>
<text x="32.2" y="58">1</text>
<text x="32.2" y="54.4">2</text>
<text x="16" y="65.6" transform="rotate(-90 16 65.6)">0</text>
<text x="17.4" y="61.1" transform="rotate(-90 17.4 61.1)">0</text>
<text x="19.5" y="65.6" transform="rotate(-90 19.5 65.6)">0</text>
<text x="21" y="61.1" transform="rotate(-90 21 61.1)">0</text>
<text x="214.6" y="101.5">AIN1</text>
<text x="251.6" y="98.2">EP</text>
<text x="256.3" y="96.8">9</text>
<text x="256.4" y="100.3">8</text>
<text x="295.8" y="99.8">AOUT1</text>
<text x="214.6" y="105.1">AIN2</text>
<text x="225.8" y="102.1">2</text>
<text x="225.8" y="105.6">3</text>
<text x="229.3" y="103.8">IN2</text>
<text x="229.3" y="107.4">IN1</text>
<text x="246.2" y="102.1">OUT2</text>
<text x="248.8" y="105.6">LSS</text>
<text x="256.4" y="107.4">6</text>
<text x="256.4" y="103.8">7</text>
<text x="295.8" y="106.8">AOUT2</text>
<text x="225.8" y="109.1">4</text>
<text x="229.3" y="110.9">VREF</text>
<text x="246.2" y="109.1">OUT1</text>
<text x="248.4" y="112.6">VBB</text>
<text x="256.4" y="110.9">5</text>
<text x="51.3" y="116.5" transform="rotate(-90 51.3 116.5)">6</text>
<text x="363.6" y="119.7">1</text>
<text x="54.9" y="122.9">VCC</text>
<text x="64" y="121.5">1</text>
<text x="64" y="125">2</text>
<text x="363.6" y="123.2">2</text>
<text x="368.1" y="121.1">1</text>
<text x="368.1" y="124.6">2</text>
<text x="56.5" y="129.9">D+</text>
<text x="57.6" y="126.4">D-</text>
<text x="64" y="128.5">3</text>
<text x="348.7" y="129.8">SWCLK</text>
<text x="348.7" y="126.2">SWDIO</text>
<text x="363.6" y="126.8">3</text>
<text x="363.6" y="130.3">4</text>
<text x="368.1" y="128.2">3</text>
<text x="368.1" y="131.7">4</text>
<text x="52.7" y="135.2" transform="rotate(-90 52.7 135.2)">GND GND</text>
<text x="54.2" y="133.5">GND</text>
<text x="64" y="132">4</text>
<text x="251.6" y="137">EP</text>
<text x="256.3" y="135.6">9</text>
<text x="51.3" y="139.7" transform="rotate(-90 51.3 139.7)">5</text>
<text x="112.3" y="142.1">MA2</text>
<text x="128.4" y="142.6">14</text>
<text x="171.9" y="142.6">26</text>
<text x="186.4" y="140.3">BIN1</text>
<text x="214.6" y="143.9">BIN2</text>
<text x="214.6" y="140.3">BIN1</text>
<text x="225.8" y="140.9">2</text>
<text x="229.3" y="142.6">IN2</text>
<text x="246.2" y="140.9">OUT2</text>
<text x="256.4" y="142.6">7</text>
<text x="256.4" y="139.1">8</text>
<text x="295.8" y="138.6">BOUT1</text>
<text x="112.3" y="145.6">MB2</text>
<text x="128.4" y="146.2">15</text>
<text x="128.4" y="149.7">16</text>
<text x="135.6" y="144">PA0-WKUP</text>
<text x="135.6" y="147.6">PA1</text>
<text x="162.7" y="144">PB0</text>
<text x="162.7" y="147.6">PB1</text>
<text x="171.9" y="146.2">27</text>
<text x="171.9" y="149.7">28</text>
<text x="186.4" y="147.4">BIN2</text>
<text x="225.8" y="144.4">3</text>
<text x="225.8" y="147.9">4</text>
<text x="229.3" y="146.2">IN1</text>
<text x="229.3" y="149.7">VREF</text>
<text x="246.2" y="147.9">OUT1</text>
<text x="248.8" y="144.4">LSS</text>
<text x="256.4" y="149.7">5</text>
<text x="256.4" y="146.2">6</text>
<text x="295.8" y="145.6">BOUT2</text>
<text x="128.4" y="153.2">17</text>
<text x="135.6" y="151.1">PA2</text>
<text x="135.6" y="154.6">PA3</text>
<text x="162.7" y="151.1">PB2</text>
<text x="162.7" y="154.6">PB3</text>
<text x="171.9" y="153.2">55</text>
<text x="248.4" y="151.4">VBB</text>
<text x="112.3" y="161.5">AIN1</text>
<text x="128.4" y="156.7">20</text>
<text x="128.4" y="160.3">21</text>
<text x="135.6" y="158.2">PA4</text>
<text x="135.6" y="161.7">PA5</text>
<text x="162.7" y="158.2">PB4</text>
<text x="162.7" y="161.7">PB5</text>
<text x="171.9" y="156.7">56</text>
<text x="171.9" y="160.3">57</text>
<text x="128.4" y="163.8">22</text>
<text x="128.4" y="167.3">23</text>
<text x="135.6" y="165.2">PA6</text>
<text x="162.7" y="165.2">PB6</text>
<text x="171.9" y="163.8">58</text>
<text x="171.9" y="167.3">59</text>
<text x="188.2" y="163.3">MA1</text>
<text x="188.2" y="166.8">MB1</text>
<text x="364.6" y="165">AOUT1</text>
<text x="377.7" y="167.3">6</text>
<text x="112.3" y="168.6">AIN2</text>
<text x="135.6" y="168.7">PA7</text>
<text x="162.7" y="168.7">PB7</text>
<text x="336.3" y="173.8">MB1</text>
<text x="364.6" y="170.3">GND</text>
<text x="377.7" y="170.9">5</text>
<text x="382.2" y="172.3">5</text>
<text x="382.2" y="168.7">6</text>
<text x="112.3" y="177.4">RXD</text>
<text x="128.4" y="174.4">41</text>
<text x="128.4" y="177.9">42</text>
<text x="135.6" y="175.8">PA8</text>
<text x="135.6" y="179.3">PA9</text>
<text x="162.7" y="175.8">PB8</text>
<text x="162.7" y="179.3">PB9</text>
<text x="171.9" y="174.4">61</text>
<text x="171.9" y="177.9">62</text>
<text x="336.3" y="177.4">MA1</text>
<text x="377.7" y="177.9">3</text>
<text x="377.7" y="174.4">4</text>
<text x="382.2" y="179.3">3</text>
<text x="382.2" y="175.8">4</text>
<text x="112.3" y="180.9">TXD</text>
<text x="128.4" y="181.4">43</text>
<text x="128.4" y="185">44</text>
<text x="135.6" y="182.8">PA10</text>
<text x="160.6" y="182.8">PB10</text>
<text x="171.9" y="181.4">29</text>
<text x="171.9" y="185">30</text>
<text x="364.6" y="180.9">VCC5V</text>
<text x="377.7" y="185">1</text>
<text x="377.7" y="181.4">2</text>
<text x="382.2" y="182.8">2</text>
<text x="112.3" y="191.5">SWDIO</text>
<text x="128.4" y="188.5">45</text>
<text x="135.6" y="186.4">PA11</text>
<text x="135.6" y="189.9">PA12</text>
<text x="160.6" y="186.4">PB11</text>
<text x="160.6" y="189.9">PB12</text>
<text x="171.9" y="188.5">33</text>
<text x="364.6" y="186.2">AOUT2</text>
<text x="382.2" y="186.4">1</text>
<text x="112.3" y="195">SWCLK</text>
<text x="128.4" y="192">46</text>
<text x="128.4" y="195.5">49</text>
<text x="135.6" y="193.4">PA13</text>
<text x="135.6" y="197">PA14</text>
<text x="160.6" y="193.4">PB13</text>
<text x="160.6" y="197">PB14</text>
<text x="171.9" y="192">34</text>
<text x="171.9" y="195.5">35</text>
<text x="128.4" y="199.1">50</text>
<text x="135.6" y="200.5">PA15</text>
<text x="160.6" y="200.5">PB15</text>
<text x="171.9" y="199.1">36</text>
<text x="112.3" y="209.1">LED</text>
<text x="130.4" y="206.1">8</text>
<text x="130.4" y="209.7">9</text>
<text x="135.6" y="207.5">PC0</text>
<text x="148.3" y="207.5">PD0-OSC_IN</text>
<text x="171.9" y="206.1">5</text>
<text x="171.9" y="209.7">6</text>
<text x="184.6" y="205.6">OSCI</text>
<text x="184.6" y="209.1">OSCO</text>
<text x="364.6" y="209.1">BOUT1</text>
<text x="128.4" y="213.2">10</text>
<text x="135.6" y="211.1">PC1</text>
<text x="135.6" y="214.6">PC2</text>
<text x="145.3" y="211.1">PD1-OSC_OUT</text>
<text x="162.4" y="214.6">PD2</text>
<text x="171.9" y="213.2">54</text>
<text x="364.6" y="214.4">GND</text>
<text x="379.5" y="214.9">5</text>
<text x="379.5" y="211.4">6</text>
<text x="384" y="212.8">6</text>
<text x="128.4" y="216.7">11</text>
<text x="128.4" y="220.2">24</text>
<text x="135.6" y="218.1">PC3</text>
<text x="135.6" y="221.7">PC4</text>
<text x="336.3" y="221.5">MA2</text>
<text x="336.3" y="217.9">MB2</text>
<text x="379.5" y="218.5">4</text>
<text x="384" y="219.9">4</text>
<text x="384" y="216.4">5</text>
<text x="128.4" y="223.8">25</text>
<text x="128.4" y="227.3">37</text>
<text x="135.6" y="225.2">PC5</text>
<text x="364.6" y="225">VCC5V</text>
<text x="379.5" y="225.5">2</text>
<text x="379.5" y="222">3</text>
<text x="384" y="226.9">2</text>
<text x="384" y="223.4">3</text>
<text x="67.3" y="229.1">1</text>
<text x="83.4" y="229.1">2</text>
<text x="128.4" y="230.8">38</text>
<text x="135.6" y="228.7">PC6</text>
<text x="135.6" y="232.2">PC7</text>
<text x="364.6" y="230.3">BOUT2</text>
<text x="379.5" y="229.1">1</text>
<text x="384" y="230.5">1</text>
<text x="128.4" y="237.9">39</text>
<text x="135.6" y="239.3">PC8</text>
<text x="157.6" y="239.3">BOOT0</text>
<text x="171.9" y="237.9">60</text>
<text x="128.4" y="241.4">40</text>
<text x="128.4" y="244.9">51</text>
<text x="135.6" y="242.8">PC9</text>
<text x="171.9" y="244.9">7</text>
<text x="46.4" y="246.7">1</text>
<text x="46.4" y="250.2">2</text>
<text x="128.4" y="248.5">52</text>
<text x="128.4" y="252">53</text>
<text x="135.6" y="246.3">PC10</text>
<text x="135.6" y="249.9">PC11</text>
<text x="160.1" y="246.3">NRST</text>
<text x="130.4" y="255.5">2</text>
<text x="135.6" y="256.9">PC13-TAMPER-RTC</text>
<text x="135.6" y="253.4">PC12</text>
<text x="189" y="255.5">1</text>
<text x="205.1" y="255.5">2</text>
<text x="130.4" y="259">3</text>
<text x="130.4" y="262.6">4</text>
<text x="135.6" y="260.5">PC14-OSC32_IN</text>
<text x="135.6" y="264">PC15-OSC32_OUT</text>
</g>
<g font-size="3.2" fill="#800000">
<text x="79.3" y="36.8">1</text>
<text x="79.3" y="40.3">2</text>
<text x="84.5" y="38.2">GND</text>
<text x="84.5" y="41.7">TXD</text>
<text x="95.2" y="41.7">R232</text>
<text x="96.9" y="38.2">VCC</text>
<text x="106.7" y="40.3">15</text>
<text x="106.7" y="36.8">16</text>
<text x="79.3" y="43.9">3</text>
<text x="79.3" y="47.4">4</text>
<text x="84.5" y="45.3">RXD</text>
<text x="94.6" y="45.3">RTS#</text>
<text x="106.7" y="47.4">13</text>
<text x="106.7" y="43.9">14</text>
<text x="79.3" y="50.9">5</text>
<text x="84.5" y="48.8">V3</text>
<text x="84.5" y="52.3">D+</text>
<text x="93.8" y="52.3">DCD#</text>
<text x="94.3" y="48.8">DTR#</text>
<text x="106.7" y="50.9">12</text>
<text x="79.3" y="54.4">6</text>
<text x="79.3" y="58">7</text>
<text x="84.5" y="55.8">D-</text>
<text x="84.5" y="59.4">XI</text>
<text x="94.1" y="59.4">DSR#</text>
<text x="97.4" y="55.8">RI#</text>
<text x="106.7" y="58">10</text>
<text x="106.7" y="54.4">11</text>
<text x="79.3" y="61.5">8</text>
<text x="84.5" y="62.9">XO</text>
<text x="94.6" y="62.9">CTS#</text>
<text x="106.7" y="61.5">9</text>
</g>
<g font-size="3.2">
<text x="282.4" y="46.4" transform="rotate(-90 282.4 46.4)">3</text>
<text x="284.1" y="42.9" transform="rotate(-90 284.1 42.9)">GND</text>
<text x="381.1" y="44.7" transform="rotate(-90 381.1 44.7)">ADJ/GND</text>
<text x="379.4" y="48.2" transform="rotate(-90 379.4 48.2)">1</text>
<text x="225.8" y="98.5">1</text>
<text x="229.3" y="100.3">GND</text>
<text x="225.8" y="137.3">1</text>
<text x="229.3" y="139.1">GND</text>
</g>
</svg>
